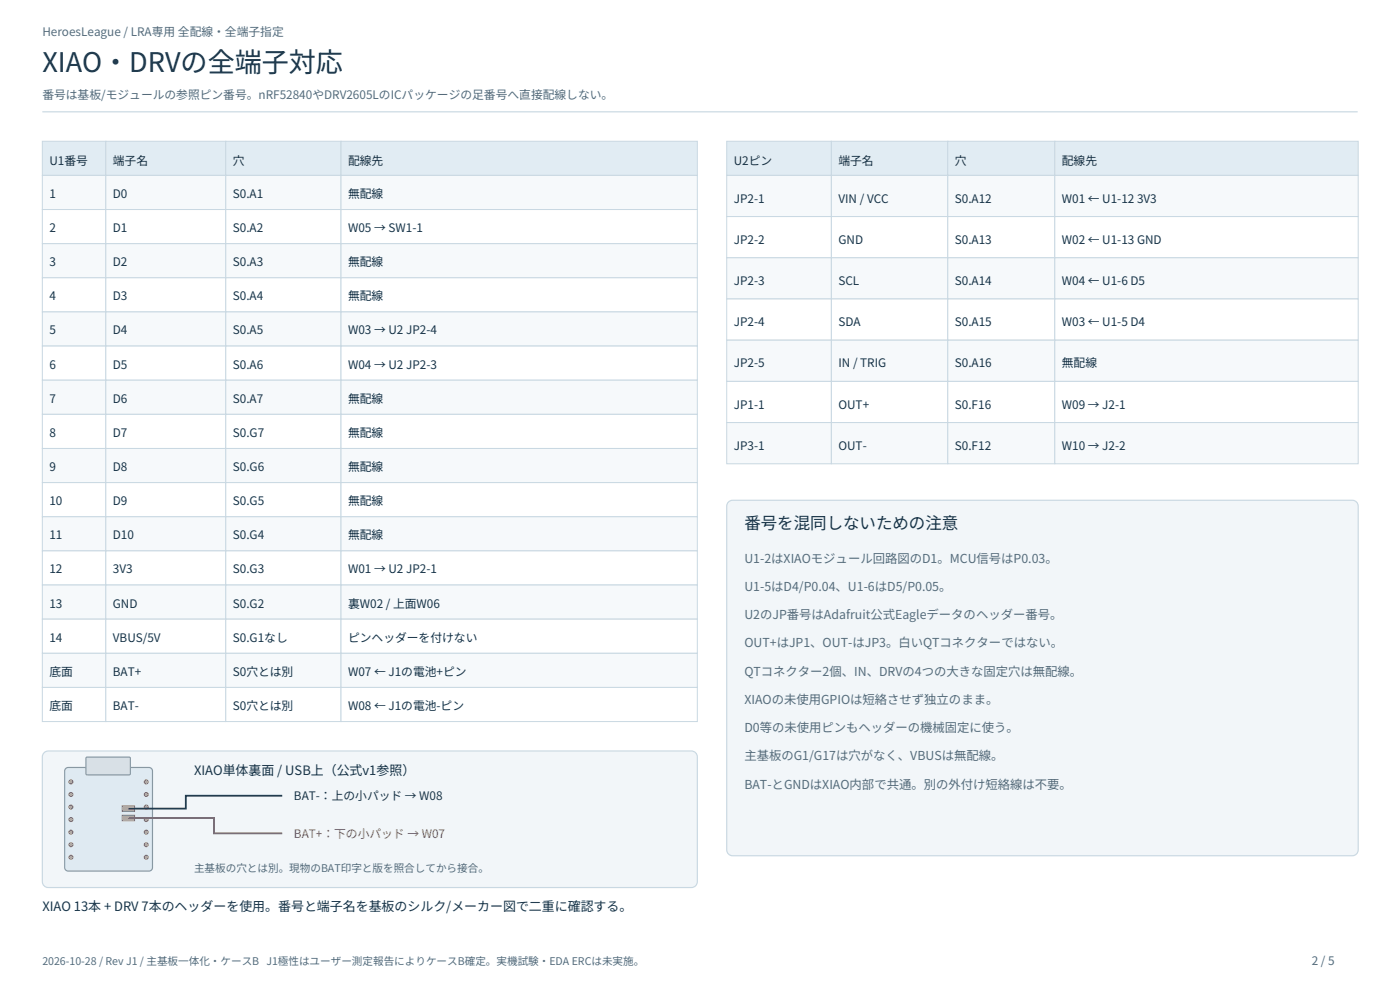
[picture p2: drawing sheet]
<svg xmlns="http://www.w3.org/2000/svg" width="420mm" height="297mm" viewBox="0 0 420 297" stroke-linecap="round" stroke-linejoin="round" font-family="sans-serif">
<path d="M12.7 33.5h394.6" fill="none" stroke="#c9d8e2" stroke-width=".35"/>
<g fill="#e1ecf3" stroke="#c9d8e2" stroke-width=".3">
<path d="M12.7 42.3h19v10.3h-19z" fill-rule="evenodd"/>
<path d="M31.7 42.3h36v10.3h-36z" fill-rule="evenodd"/>
<path d="M67.7 42.3h34.6v10.3h-34.6z" fill-rule="evenodd"/>
<path d="M102.3 42.3h106.9v10.3h-106.9z" fill-rule="evenodd"/>
</g>
<g fill="#f6f9fb" stroke="#c9d8e2" stroke-width=".3">
<path d="M12.7 52.6h19v10.2h-19z" fill-rule="evenodd"/>
<path d="M31.7 52.6h36v10.2h-36z" fill-rule="evenodd"/>
<path d="M67.7 52.6h34.6v10.2h-34.6z" fill-rule="evenodd"/>
<path d="M102.3 52.6h106.9v10.2h-106.9z" fill-rule="evenodd"/>
</g>
<g fill="#fff" stroke="#c9d8e2" stroke-width=".3">
<path d="M12.7 62.8h19v10.2h-19z" fill-rule="evenodd"/>
<path d="M31.7 62.8h36v10.2h-36z" fill-rule="evenodd"/>
<path d="M67.7 62.8h34.6v10.2h-34.6z" fill-rule="evenodd"/>
<path d="M102.3 62.8h106.9v10.2h-106.9z" fill-rule="evenodd"/>
</g>
<g fill="#f6f9fb" stroke="#c9d8e2" stroke-width=".3">
<path d="M12.7 73h19v10.3h-19z" fill-rule="evenodd"/>
<path d="M31.7 73h36v10.3h-36z" fill-rule="evenodd"/>
<path d="M67.7 73h34.6v10.3h-34.6z" fill-rule="evenodd"/>
<path d="M102.3 73h106.9v10.3h-106.9z" fill-rule="evenodd"/>
</g>
<g fill="#fff" stroke="#c9d8e2" stroke-width=".3">
<path d="M12.7 83.3h19v10.2h-19z" fill-rule="evenodd"/>
<path d="M31.7 83.3h36v10.2h-36z" fill-rule="evenodd"/>
<path d="M67.7 83.3h34.6v10.2h-34.6z" fill-rule="evenodd"/>
<path d="M102.3 83.3h106.9v10.2h-106.9z" fill-rule="evenodd"/>
</g>
<g fill="#f6f9fb" stroke="#c9d8e2" stroke-width=".3">
<path d="M12.7 93.5h19v10.2h-19z" fill-rule="evenodd"/>
<path d="M31.7 93.5h36v10.2h-36z" fill-rule="evenodd"/>
<path d="M67.7 93.5h34.6v10.2h-34.6z" fill-rule="evenodd"/>
<path d="M102.3 93.5h106.9v10.2h-106.9z" fill-rule="evenodd"/>
</g>
<g fill="#fff" stroke="#c9d8e2" stroke-width=".3">
<path d="M12.7 103.7h19v10.2h-19z" fill-rule="evenodd"/>
<path d="M31.7 103.7h36v10.2h-36z" fill-rule="evenodd"/>
<path d="M67.7 103.7h34.6v10.2h-34.6z" fill-rule="evenodd"/>
<path d="M102.3 103.7h106.9v10.2h-106.9z" fill-rule="evenodd"/>
</g>
<g fill="#f6f9fb" stroke="#c9d8e2" stroke-width=".3">
<path d="M12.7 113.9h19v10.3h-19z" fill-rule="evenodd"/>
<path d="M31.7 113.9h36v10.3h-36z" fill-rule="evenodd"/>
<path d="M67.7 113.9h34.6v10.3h-34.6z" fill-rule="evenodd"/>
<path d="M102.3 113.9h106.9v10.3h-106.9z" fill-rule="evenodd"/>
</g>
<g fill="#fff" stroke="#c9d8e2" stroke-width=".3">
<path d="M12.7 124.2h19v10.2h-19z" fill-rule="evenodd"/>
<path d="M31.7 124.2h36v10.2h-36z" fill-rule="evenodd"/>
<path d="M67.7 124.2h34.6v10.2h-34.6z" fill-rule="evenodd"/>
<path d="M102.3 124.2h106.9v10.2h-106.9z" fill-rule="evenodd"/>
</g>
<g fill="#f6f9fb" stroke="#c9d8e2" stroke-width=".3">
<path d="M12.7 134.4h19v10.2h-19z" fill-rule="evenodd"/>
<path d="M31.7 134.4h36v10.2h-36z" fill-rule="evenodd"/>
<path d="M67.7 134.4h34.6v10.2h-34.6z" fill-rule="evenodd"/>
<path d="M102.3 134.4h106.9v10.2h-106.9z" fill-rule="evenodd"/>
</g>
<g fill="#fff" stroke="#c9d8e2" stroke-width=".3">
<path d="M12.7 144.6h19v10.3h-19z" fill-rule="evenodd"/>
<path d="M31.7 144.6h36v10.3h-36z" fill-rule="evenodd"/>
<path d="M67.7 144.6h34.6v10.3h-34.6z" fill-rule="evenodd"/>
<path d="M102.3 144.6h106.9v10.3h-106.9z" fill-rule="evenodd"/>
</g>
<g fill="#f6f9fb" stroke="#c9d8e2" stroke-width=".3">
<path d="M12.7 154.9h19v10.2h-19z" fill-rule="evenodd"/>
<path d="M31.7 154.9h36v10.2h-36z" fill-rule="evenodd"/>
<path d="M67.7 154.9h34.6v10.2h-34.6z" fill-rule="evenodd"/>
<path d="M102.3 154.9h106.9v10.2h-106.9z" fill-rule="evenodd"/>
</g>
<g fill="#fff" stroke="#c9d8e2" stroke-width=".3">
<path d="M12.7 165.1h19v10.2h-19z" fill-rule="evenodd"/>
<path d="M31.7 165.1h36v10.2h-36z" fill-rule="evenodd"/>
<path d="M67.7 165.1h34.6v10.2h-34.6z" fill-rule="evenodd"/>
<path d="M102.3 165.1h106.9v10.2h-106.9z" fill-rule="evenodd"/>
</g>
<g fill="#f6f9fb" stroke="#c9d8e2" stroke-width=".3">
<path d="M12.7 175.3h19v10.3h-19z" fill-rule="evenodd"/>
<path d="M31.7 175.3h36v10.3h-36z" fill-rule="evenodd"/>
<path d="M67.7 175.3h34.6v10.3h-34.6z" fill-rule="evenodd"/>
<path d="M102.3 175.3h106.9v10.3h-106.9z" fill-rule="evenodd"/>
</g>
<g fill="#fff" stroke="#c9d8e2" stroke-width=".3">
<path d="M12.7 185.6h19v10.2h-19z" fill-rule="evenodd"/>
<path d="M31.7 185.6h36v10.2h-36z" fill-rule="evenodd"/>
<path d="M67.7 185.6h34.6v10.2h-34.6z" fill-rule="evenodd"/>
<path d="M102.3 185.6h106.9v10.2h-106.9z" fill-rule="evenodd"/>
</g>
<g fill="#f6f9fb" stroke="#c9d8e2" stroke-width=".3">
<path d="M12.7 195.8h19v10.2h-19z" fill-rule="evenodd"/>
<path d="M31.7 195.8h36v10.2h-36z" fill-rule="evenodd"/>
<path d="M67.7 195.8h34.6v10.2h-34.6z" fill-rule="evenodd"/>
<path d="M102.3 195.8h106.9v10.2h-106.9z" fill-rule="evenodd"/>
</g>
<g fill="#fff" stroke="#c9d8e2" stroke-width=".3">
<path d="M12.7 206h19v10.3h-19z" fill-rule="evenodd"/>
<path d="M31.7 206h36v10.3h-36z" fill-rule="evenodd"/>
<path d="M67.7 206h34.6v10.3h-34.6z" fill-rule="evenodd"/>
<path d="M102.3 206h106.9v10.3h-106.9z" fill-rule="evenodd"/>
</g>
<path d="M13.2 225.6l1.3-.5h192.9a1.76 1.76 0 0 1 1.8 1.7v37.4a1.76 1.76 0 0 1-1.8 1.8h-192.9a1.76 1.76 0 0 1-1.8-1.8v-37.4z" fill-rule="evenodd" fill="#f2f6f9" stroke="#c9d8e2" stroke-width=".35"/>
<path d="M19.8 230.2l.7-.2h24.2l.8 .4 .2 .7v28.9l-.4 .9-.6 .2h-24.2l-.9-.5-.2-.6v-28.9z" fill-rule="evenodd" fill="#dfeaf2" stroke="#829bab" stroke-width=".35"/>
<path d="M25.8 227.1l.3-.2h12.8l.2 .4v4.8l-.3 .1h-12.9l-.1-.3z" fill-rule="evenodd" fill="#d8e1e7" stroke="#829bab" stroke-width=".35"/>
<g fill="#d8bb73" stroke="#9d844a" stroke-width=".3">
<circle cx="21.3" cy="234.3" r=".6"/>
<circle cx="43.9" cy="234.3" r=".6"/>
<circle cx="21.3" cy="238.1" r=".6"/>
<circle cx="43.9" cy="238.1" r=".6"/>
<circle cx="21.3" cy="241.9" r=".6"/>
<circle cx="43.9" cy="241.9" r=".6"/>
<circle cx="21.3" cy="245.6" r=".6"/>
<circle cx="43.9" cy="245.6" r=".6"/>
<circle cx="21.3" cy="249.4" r=".6"/>
<circle cx="43.9" cy="249.4" r=".6"/>
<circle cx="21.3" cy="253.2" r=".6"/>
<circle cx="43.9" cy="253.2" r=".6"/>
<circle cx="21.3" cy="256.9" r=".6"/>
<circle cx="43.9" cy="256.9" r=".6"/>
</g>
<g fill="#e6c474" stroke="#a48a51" stroke-width=".3">
<path d="M36.7 241.5h3.7v1.7h-3.7z" fill-rule="evenodd"/>
<path d="M36.7 244.3h3.7v1.7h-3.7z" fill-rule="evenodd"/>
</g>
<path d="M84.7 238.5h-29v3.8h-17.2" fill="none" stroke="#27343f" stroke-width=".53"/>
<path d="M38.5 245.2h25.7v4.6h20.5" fill="none" stroke="#cc3c36" stroke-width=".53"/>
<g fill="#e1ecf3" stroke="#c9d8e2" stroke-width=".3">
<path d="M218 42.3h31.4v10.3h-31.4z" fill-rule="evenodd"/>
<path d="M249.4 42.3h34.9v10.3h-34.9z" fill-rule="evenodd"/>
<path d="M284.3 42.3h32.1v10.3h-32.1z" fill-rule="evenodd"/>
<path d="M316.4 42.3h91.1v10.3h-91.1z" fill-rule="evenodd"/>
</g>
<g fill="#f6f9fb" stroke="#c9d8e2" stroke-width=".3">
<path d="M218 52.6h31.4v12.3h-31.4z" fill-rule="evenodd"/>
<path d="M249.4 52.6h34.9v12.3h-34.9z" fill-rule="evenodd"/>
<path d="M284.3 52.6h32.1v12.3h-32.1z" fill-rule="evenodd"/>
<path d="M316.4 52.6h91.1v12.3h-91.1z" fill-rule="evenodd"/>
</g>
<g fill="#fff" stroke="#c9d8e2" stroke-width=".3">
<path d="M218 64.9h31.4v12.4h-31.4z" fill-rule="evenodd"/>
<path d="M249.4 64.9h34.9v12.4h-34.9z" fill-rule="evenodd"/>
<path d="M284.3 64.9h32.1v12.4h-32.1z" fill-rule="evenodd"/>
<path d="M316.4 64.9h91.1v12.4h-91.1z" fill-rule="evenodd"/>
</g>
<g fill="#f6f9fb" stroke="#c9d8e2" stroke-width=".3">
<path d="M218 77.3h31.4v12.3h-31.4z" fill-rule="evenodd"/>
<path d="M249.4 77.3h34.9v12.3h-34.9z" fill-rule="evenodd"/>
<path d="M284.3 77.3h32.1v12.3h-32.1z" fill-rule="evenodd"/>
<path d="M316.4 77.3h91.1v12.3h-91.1z" fill-rule="evenodd"/>
</g>
<g fill="#fff" stroke="#c9d8e2" stroke-width=".3">
<path d="M218 89.6h31.4v12.4h-31.4z" fill-rule="evenodd"/>
<path d="M249.4 89.6h34.9v12.4h-34.9z" fill-rule="evenodd"/>
<path d="M284.3 89.6h32.1v12.4h-32.1z" fill-rule="evenodd"/>
<path d="M316.4 89.6h91.1v12.4h-91.1z" fill-rule="evenodd"/>
</g>
<g fill="#f6f9fb" stroke="#c9d8e2" stroke-width=".3">
<path d="M218 102h31.4v12.3h-31.4z" fill-rule="evenodd"/>
<path d="M249.4 102h34.9v12.3h-34.9z" fill-rule="evenodd"/>
<path d="M284.3 102h32.1v12.3h-32.1z" fill-rule="evenodd"/>
<path d="M316.4 102h91.1v12.3h-91.1z" fill-rule="evenodd"/>
</g>
<g fill="#fff" stroke="#c9d8e2" stroke-width=".3">
<path d="M218 114.3h31.4v12.3h-31.4z" fill-rule="evenodd"/>
<path d="M249.4 114.3h34.9v12.3h-34.9z" fill-rule="evenodd"/>
<path d="M284.3 114.3h32.1v12.3h-32.1z" fill-rule="evenodd"/>
<path d="M316.4 114.3h91.1v12.3h-91.1z" fill-rule="evenodd"/>
</g>
<g fill="#f6f9fb" stroke="#c9d8e2" stroke-width=".3">
<path d="M218 126.6h31.4v12.4h-31.4z" fill-rule="evenodd"/>
<path d="M249.4 126.6h34.9v12.4h-34.9z" fill-rule="evenodd"/>
<path d="M284.3 126.6h32.1v12.4h-32.1z" fill-rule="evenodd"/>
<path d="M316.4 126.6h91.1v12.4h-91.1z" fill-rule="evenodd"/>
</g>
<path d="M218.5 150.4l1.3-.5h185.9a1.76 1.76 0 0 1 1.8 1.8v103a1.76 1.76 0 0 1-1.8 1.8h-185.9a1.76 1.76 0 0 1-1.8-1.8v-103z" fill-rule="evenodd" fill="#f2f6f9" stroke="#c9d8e2" stroke-width=".35"/>
<text font-size="8.1" fill="#183448" x="12.7" y="21.5">XIAO・DRVの全端子対応</text>
<text font-size="4.9" fill="#183448" x="223.3" y="158.4">番号を混同しないための注意</text>
<g font-size="3.9" fill="#183448">
<text x="58.2" y="232.1">XIAO単体裏面 / USB上（公式v1参照）</text>
<text x="12.7" y="273.1">XIAO 13本 + DRV 7本のヘッダーを使用。番号と端子名を基板のシルク/メーカー図で二重に確認する。</text>
</g>
<g font-size="3.7" fill="#556d7d">
<text x="223.3" y="168.6">U1-2はXIAOモジュール回路図のD1。MCU信号はP0.03。</text>
<text x="223.3" y="177.1">U1-5はD4/P0.04、U1-6はD5/P0.05。</text>
<text x="223.3" y="185.6">U2のJP番号はAdafruit公式Eagleデータのヘッダー番号。</text>
<text x="223.3" y="194">OUT+はJP1、OUT-はJP3。白いQTコネクターではない。</text>
<text x="223.3" y="202.5">QTコネクター2個、IN、DRVの4つの大きな固定穴は無配線。</text>
<text x="223.3" y="211">XIAOの未使用GPIOは短絡させず独立のまま。</text>
<text x="223.3" y="219.4">D0等の未使用ピンもヘッダーの機械固定に使う。</text>
<text x="223.3" y="227.9">主基板のG1/G17は穴がなく、VBUSは無配線。</text>
<text x="223.3" y="236.4">BAT-とGNDはXIAO内部で共通。別の外付け短絡線は不要。</text>
</g>
<g font-size="3.5" fill="#556d7d">
<text x="12.7" y="10.9">HeroesLeague / LRA専用 全配線・全端子指定</text>
<text x="12.7" y="29.6">番号は基板/モジュールの参照ピン番号。nRF52840やDRV2605LのICパッケージの足番号へ直接配線しない。</text>
<text x="393.5" y="289.2">2 / 5</text>
</g>
<g font-size="3.5" fill="#183448">
<text x="14.8" y="49.4">U1番号</text>
<text x="33.9" y="49.4">端子名</text>
<text x="69.8" y="49.4">穴</text>
<text x="104.4" y="49.4">配線先</text>
<text x="220.1" y="49.4">U2ピン</text>
<text x="251.5" y="49.4">端子名</text>
<text x="286.5" y="49.4">穴</text>
<text x="318.6" y="49.4">配線先</text>
<text x="14.8" y="59.3">1</text>
<text x="33.9" y="59.3">D0</text>
<text x="69.8" y="59.3">S0.A1</text>
<text x="104.4" y="59.3">無配線</text>
<text x="220.1" y="60.7">JP2-1</text>
<text x="251.5" y="60.7">VIN / VCC</text>
<text x="286.5" y="60.7">S0.A12</text>
<text x="318.6" y="60.7">W01 ← U1-12 3V3</text>
<text x="14.8" y="69.5">2</text>
<text x="33.9" y="69.5">D1</text>
<text x="69.8" y="69.5">S0.A2</text>
<text x="104.4" y="69.5">W05 → SW1-1</text>
<text x="220.1" y="73.1">JP2-2</text>
<text x="251.5" y="73.1">GND</text>
<text x="286.5" y="73.1">S0.A13</text>
<text x="318.6" y="73.1">W02 ← U1-13 GND</text>
<text x="14.8" y="79.8">3</text>
<text x="33.9" y="79.8">D2</text>
<text x="69.8" y="79.8">S0.A3</text>
<text x="104.4" y="79.8">無配線</text>
<text x="220.1" y="85.4">JP2-3</text>
<text x="251.5" y="85.4">SCL</text>
<text x="286.5" y="85.4">S0.A14</text>
<text x="318.6" y="85.4">W04 ← U1-6 D5</text>
<text x="14.8" y="90">4</text>
<text x="33.9" y="90">D3</text>
<text x="69.8" y="90">S0.A4</text>
<text x="104.4" y="90">無配線</text>
<text x="14.8" y="100.2">5</text>
<text x="33.9" y="100.2">D4</text>
<text x="69.8" y="100.2">S0.A5</text>
<text x="104.4" y="100.2">W03 → U2 JP2-4</text>
<text x="220.1" y="97.8">JP2-4</text>
<text x="251.5" y="97.8">SDA</text>
<text x="286.5" y="97.8">S0.A15</text>
<text x="318.6" y="97.8">W03 ← U1-5 D4</text>
<text x="14.8" y="110.5">6</text>
<text x="33.9" y="110.5">D5</text>
<text x="69.8" y="110.5">S0.A6</text>
<text x="104.4" y="110.5">W04 → U2 JP2-3</text>
<text x="220.1" y="110.1">JP2-5</text>
<text x="251.5" y="110.1">IN / TRIG</text>
<text x="286.5" y="110.1">S0.A16</text>
<text x="318.6" y="110.1">無配線</text>
<text x="14.8" y="120.7">7</text>
<text x="33.9" y="120.7">D6</text>
<text x="69.8" y="120.7">S0.A7</text>
<text x="104.4" y="120.7">無配線</text>
<text x="220.1" y="122.4">JP1-1</text>
<text x="251.5" y="122.4">OUT+</text>
<text x="286.5" y="122.4">S0.F16</text>
<text x="318.6" y="122.4">W09 → J2-1</text>
<text x="14.8" y="130.9">8</text>
<text x="33.9" y="130.9">D7</text>
<text x="69.8" y="130.9">S0.G7</text>
<text x="104.4" y="130.9">無配線</text>
<text x="220.1" y="134.8">JP3-1</text>
<text x="251.5" y="134.8">OUT-</text>
<text x="286.5" y="134.8">S0.F12</text>
<text x="318.6" y="134.8">W10 → J2-2</text>
<text x="14.8" y="141.2">9</text>
<text x="33.9" y="141.2">D8</text>
<text x="69.8" y="141.2">S0.G6</text>
<text x="104.4" y="141.2">無配線</text>
<text x="14.8" y="151.4">10</text>
<text x="33.9" y="151.4">D9</text>
<text x="69.8" y="151.4">S0.G5</text>
<text x="104.4" y="151.4">無配線</text>
<text x="14.8" y="161.6">11</text>
<text x="33.9" y="161.6">D10</text>
<text x="69.8" y="161.6">S0.G4</text>
<text x="104.4" y="161.6">無配線</text>
<text x="14.8" y="171.9">12</text>
<text x="33.9" y="171.9">3V3</text>
<text x="69.8" y="171.9">S0.G3</text>
<text x="104.4" y="171.9">W01 → U2 JP2-1</text>
<text x="14.8" y="182.1">13</text>
<text x="33.9" y="182.1">GND</text>
<text x="69.8" y="182.1">S0.G2</text>
<text x="104.4" y="182.1">裏W02 / 上面W06</text>
<text x="14.8" y="192.3">14</text>
<text x="33.9" y="192.3">VBUS/5V</text>
<text x="69.8" y="192.3">S0.G1なし</text>
<text x="104.4" y="192.3">ピンヘッダーを付けない</text>
<text x="14.8" y="202.5">底面</text>
<text x="33.9" y="202.5">BAT+</text>
<text x="69.8" y="202.5">S0穴とは別</text>
<text x="104.4" y="202.5">W07 ← J1の電池+ピン</text>
<text x="14.8" y="212.8">底面</text>
<text x="33.9" y="212.8">BAT-</text>
<text x="69.8" y="212.8">S0穴とは別</text>
<text x="104.4" y="212.8">W08 ← J1の電池-ピン</text>
</g>
<text font-size="3.5" fill="#27343f" x="88.2" y="239.9">BAT-：上の小パッド → W08</text>
<text font-size="3.5" fill="#cc3c36" x="88.2" y="251.2">BAT+：下の小パッド → W07</text>
<g font-size="3.2" fill="#556d7d">
<text x="58.2" y="261.4">主基板の穴とは別。現物のBAT印字と版を照合してから接合。</text>
<text x="12.7" y="289.2">2026-10-28 / Rev J1 / 主基板一体化・ケースB J1極性はユーザー測定報告によりケースB確定。実機試験・EDA ERCは未実施。</text>
</g>
</svg>
